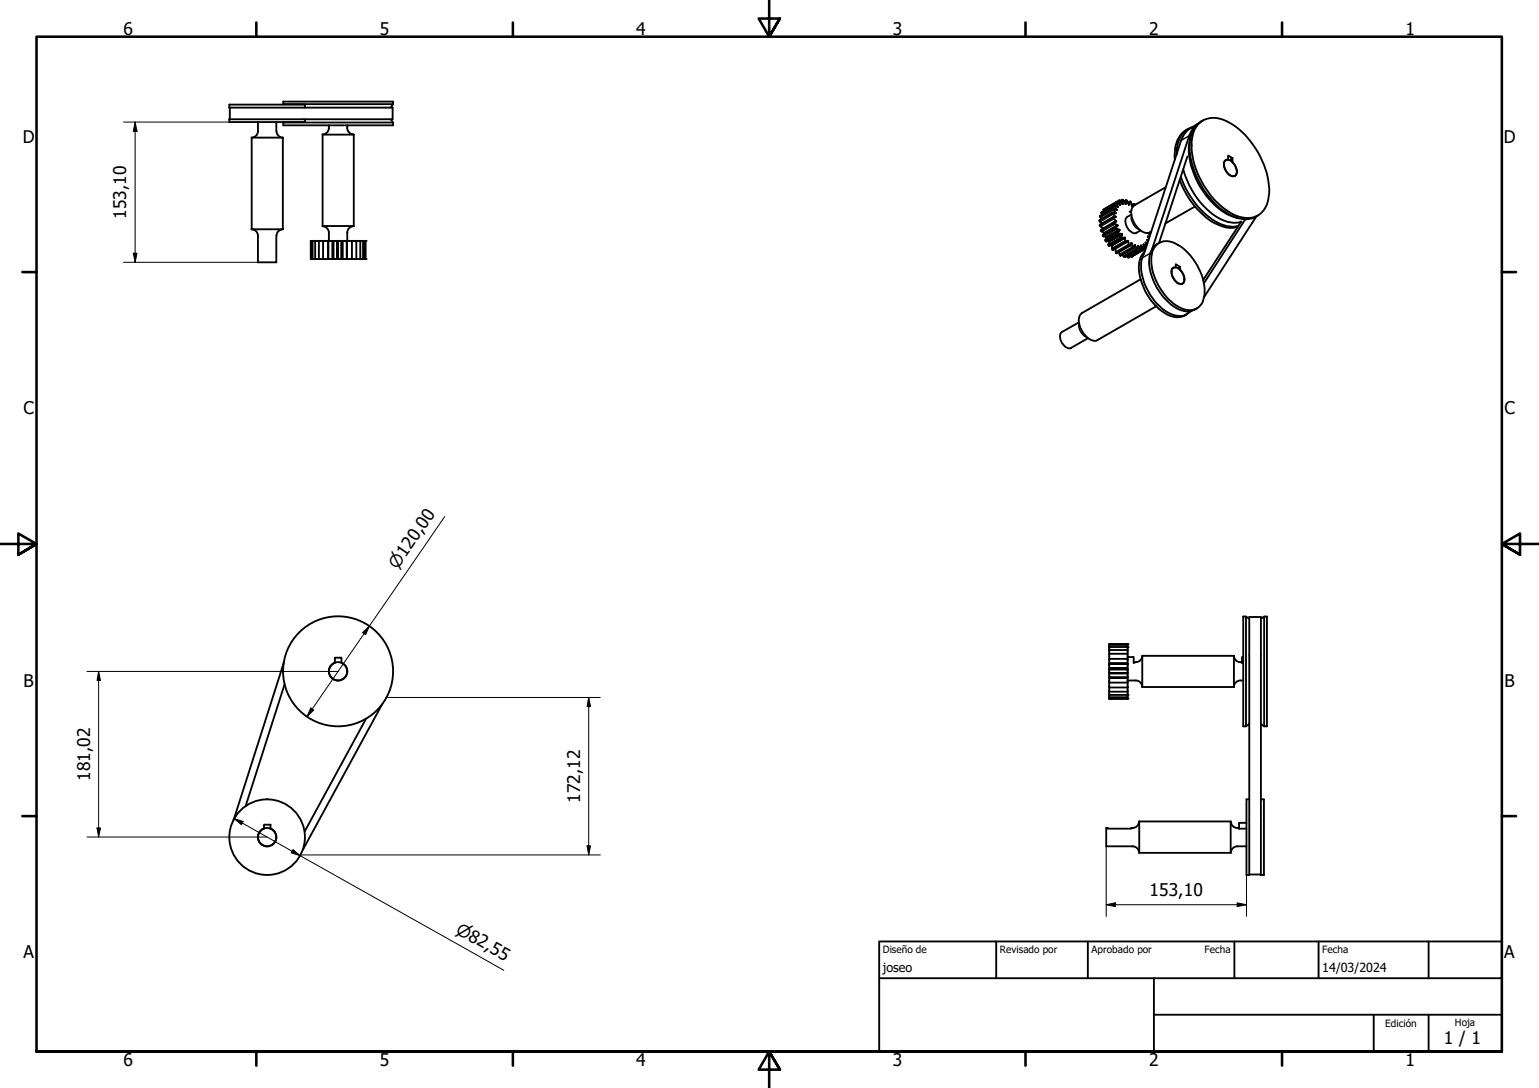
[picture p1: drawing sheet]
<svg xmlns="http://www.w3.org/2000/svg" width="420mm" height="297mm" viewBox="0 0 420 297" stroke-linecap="round" stroke-linejoin="round" font-family="sans-serif">
<!-- layer: Visible (ISO) -->
<g fill="none" stroke="#000" stroke-width=".51">
<path d="M62.6 29.4h44.6v3.2h-44.6M62.6 29.4v3.2M62.6 32.6v.7h20.6v-.7M62.6 29.4v-.8h20.6v.8M68.7 37.6h8.5v25h-8.5zM70.4 33.3v2.5a1.75 1.75 0 0 1-1.7 1.8M75.4 33.3v2.5M75.5 35.8a1.75 1.75 0 0 0 1.7 1.8M77.3 33.5h30v.7h-30zM77.3 27.7h30v.7h-30zM77.3 28.4l.1 .2M77.4 33.3l-.1 .2"/>
<path d="M88.1 36.8h8.5M88.1 36.8v24.9h8.5v-24.9M89.8 34.2a1.93 1.93 0 0 1-1.8 2.5M94.8 34.2a1.93 1.93 0 0 0 1.8 2.5M106.7 32.6l.6 .9M107.3 28.4l-.6 1M324.4 35.2a6.9 6.9 0 0 0-3.7 6.4v2M325.1 37a18 18 0 0 0 3 14.7 16.9 16.9 0 0 0 10 7.9M325.4 34.7a6.5 6.5 0 0 0-4.2 6.6v.9M326.8 34l-1 1-1.1 2.1-10.2 31M326.9 33.9a7.2 7.2 0 0 0-4.4 4.4l-10.2 31a10.3 10.3 0 0 0 .4 8.8 13.8 13.8 0 0 0 8 8l.7 .1a3.5 3.5 0 0 0 3.3-.9M327 34.1a6.3 6.3 0 0 1 7.8-1 23.1 23.1 0 0 1 11.7 19.4 6.8 6.8 0 0 1-4.4 6.9 9.7 9.7 0 0 1-8.2-2.6 23.3 23.3 0 0 1-8.6-18l.3-1.9a6 6 0 0 1 1.4-2.8z"/>
<path d="M328.4 32.9a6.9 6.9 0 0 0-3.6 6.4 23.3 23.3 0 0 0 11.2 19.5 7.1 7.1 0 0 0 7.4 .1M303.7 58l-3.5 2.1v.3l.7 .6M303.8 59.3l-3.5 2a.67 .67 0 0 0 .6 .9l.3 .1M303.9 56.9l-3.5 2v.4l.4 .4M304.3 55.9l-3.6 2.1v.3l.2 .3M304.5 58.2h.1M304.5 59.2l-.7 .1a.67 .67 0 0 0 .7 .8l.2 .3M304.5 59.2h.1M304.5 59.2v.1M304.5 59.2l-.2 .2M304.6 59.2l-.2 .2M304.7 57.3h.2"/>
<path d="M304.9 57.3h.1M304.9 55.1l-.2 .3 .5 1.1M304.9 55.1l-3.5 2-.2 .3 .1 .2M304.9 55.1l.9 .9M305.2 56.5l-1-.6 .6 1.4-1-.4 .8 1.3-.9-.2v.3l.8 .9M305.2 56.5h.1M305.2 56.5v.1M305.5 54.7l-3.5 2.1M305.8 56h.1M305.8 54.9l-.3-.1 .3 1.2M305.8 54.9l.7 .8M305.8 56v.1"/>
<path d="M306.4 54.5l-.6 .4M306.5 55.7v-1.2l.8 1.2M306.5 55.7h.1M307.3 55.7h.1M307.3 55.7v-1h.2l.7 1.2M307.4 54.7l-.6 .3M308.2 55.9h.1M308.2 55.9l.2-.9h.2l.5 1.4 .4-.7 .4 .2M308.5 55l-.6 .4M308.9 58.6l-1.2 .6a2.2 2.2 0 0 0 0 2.9 2.25 2.25 0 0 0 2.6 1.4l1-.6M308.9 57.6l-.5 .2M309.5 55.7l-.6 .3"/>
<path d="M318.3 51.1l-8.6 5a3.5 3.5 0 0 0-.1 4.6 4.4 4.4 0 0 0 4 2.9l.3-.2M322.1 49.2a22.5 22.5 0 0 0 9.7 11.8 7.4 7.4 0 0 0 6.1 .9M322.4 48.2a21.8 21.8 0 0 0 11 13.1l1.7 .5 1.5 .1 1.4-.2M323 46.2a22 22 0 0 0 10.4 13.7l1.7 .7 1.6 .2 2.1-.2M324.2 42.7l-7.8 23.6a5.2 5.2 0 0 0-2.7 5.3 16 16 0 0 0 8.1 12.8 4.8 4.8 0 0 0 5-.2M326.3 56.4l-8.2 4.6M334.6 43.7a2.68 2.68 0 0 1 2.9 2.3 1.27 1.27 0 0 1 .1 1.5 1.27 1.27 0 0 1-1.4 .6 3.5 3.5 0 0 1-1.9-4zM336.5 43.2v1.1a2.69 2.69 0 0 1 .7 3.7 2.08 2.08 0 0 1-2.6-1.5 2.09 2.09 0 0 1 .1-2.8l.6-.1v-1.1l1.2 .7-.4 .2v.6M340 59.9l-11.3 17.4M343 59l-14.3 22.1M68.7 62.6a1.75 1.75 0 0 1 1.7 1.7v7.3h5v-7.2M77.2 62.6a1.75 1.75 0 0 0-1.7 1.7"/>
<path d="M84.8 65.8l.1 4.9zM84.9 65.8h4.7M84.9 70.7h4.7M85.3 65.8v4.9M86 65.8v4.9M87.1 65.8v4.9M88 61.8a1.75 1.75 0 0 1 1.8 1.7M88.2 65.8v4.9M89.6 65.8h1.5M89.6 70.7h1.5M89.6 65.8v4.9M89.8 63.5v2.3"/>
<path d="M90.8 65.8v4.9M90.9 65.8v4.9M91.1 65.8h2.1M91.1 70.7h2.1M91.1 65.8v4.9M92.1 65.8v4.9M93.2 65.8h1.5M93.2 70.7h1.5M93.2 65.8v4.9M93.4 65.8v4.9M93.5 65.8v4.9v-4.9M94.7 65.8h4.9"/>
<path d="M94.7 70.7h4.9M94.7 65.8v4.9M94.7 65.8v4.9v-4.9M94.8 63.5v2.3M96.1 65.8v4.9M96.6 61.8a1.75 1.75 0 0 0-1.8 1.7M97.3 65.8v4.9M98.4 65.8v4.9M99.1 65.8v4.9M99.6 65.8h.2v4.9h-.2M99.6 65.8v4.9M301.6 63.6l-.2 .3"/>
<path d="M302.1 64.8h.1M302.1 64.8l3.5-2-3.5 2M302.8 65.9v.1M304.1 60.6l-3.6 2.2a1.14 1.14 0 0 0 1.1 .8M304.2 60.6v.5l.9 .4M304.2 60.6l.5-.2-.3 .2M304.6 62l-3.5 2.1a.48 .48 0 0 0 .2 .5 .48 .48 0 0 0 .5 0l.3 .2M304.7 60.4h.1M304.7 60.4l-.5 .2M305.1 61.5v.1M305.1 61.5l-3.5 2.1M305.1 61.6l-.5 .5a.53 .53 0 0 0 .8 .5l.2 .1"/>
<path d="M305.1 61.5l-3.5 2.1 3.5-2M305.6 62.7l-.4 .7 .2 .5h.2M305.6 63.9l-3.6 2.1a.49 .49 0 0 1-.2-.5 .49 .49 0 0 1 .3-.4v-.3M305.6 63.9h.7M305.6 62.7l-3.5 2.1M306.3 63.9h.1M306.3 63.9l-3.6 2h-.6M306.3 63.9l-.2 .7a.37 .37 0 0 0 .3 .5 .37 .37 0 0 0 .4-.2h.3M306.3 63.9l-3.5 2.1 3.5-2.1M306.5 65.1l-3.6 2.1-.3-.3 .2-.9M307.1 64.9l.1 1.3h.2l.5-.4M307.1 64.9h.1"/>
<path d="M307.1 64.9l-3.5 2.1 3.5-2.1M307.1 64.9l-3.6 2M307.4 66.2l-3.5 2a.59 .59 0 0 1-.3-.9v-.3l-.3-.1M307.9 65.8h.1M307.9 65.8l-.3 .2M308 65.8l.1 1.1 .2 .1h.2l.4-.6M308 65.8l-.5 .2 .5-.2M308.5 67.1l-3.6 2-.3-.2-.1-1M308.9 66.5l.2 .3a.75 .75 0 0 0 .5 .9l.2-.8M308.9 66.4v.1M308.9 66.5l-.2 .1M308.9 66.4l-.2 .1"/>
<path d="M309.6 67.7l-3.6 2.1-.2-.1-.3-.9M309.8 66.9h.1M309.8 66.9l.7 1.2M309.8 66.9v.1M310.6 68.1l-3.5 2.1-.3-.2-.2-.5M310.6 67.1l-.1 1M310.6 67.1l.9 1.1M310.6 67.1v.1M311.4 76.2l-16 9.3a3.5 3.5 0 0 0-.1 4.6 4.9 4.9 0 0 0 3.7 3l16.7-9.5M311.5 67v1.2M311.5 67h.1M311.5 67v.1"/>
<path d="M311.5 68.2h.1M311.6 68.2l-3.6 2.1-.3-.5M312.2 66.8h.1M312.2 66.8l.3 1.3-.3-.1-.7-1M312.2 66.8l.7 .6M312.5 68l-3.6 2.1-.3-.2M312.5 68.7a7 7 0 0 0-1.2 7 15.1 15.1 0 0 0 8.4 10.6l2 .3 1.1-.2 1.2-.6M312.7 66.3l.4 .7M312.8 66.2l-.1 .1M312.8 66.2l.4 .3M312.8 67.8l-.3 .1M313.4 64.6l.3 .5"/>
<path d="M313.4 64.6h.1M313.4 64.6h.4M313.4 63.6l.5 .6M313.5 65.6l-.3-.1 .2 .5M313.9 63.4l.3-.1-.1 .2zM314.2 63.5l-.6 .3M315.5 67.1a4.5 4.5 0 0 1 6.1-.2 15.8 15.8 0 0 1 7.3 13.3 4.2 4.2 0 0 1-4.5 4.4 11.7 11.7 0 0 1-8-6.4 12.3 12.3 0 0 1-1.6-10.1zM320.1 73.3a1.76 1.76 0 0 1 2.5 .9 2.49 2.49 0 0 1 .2 3.3 2.68 2.68 0 0 1-2.8-2.4l-.2-1.3zM322.2 72.9l-1.2-.8v.9a1.27 1.27 0 0 0-1.1 .7 1.27 1.27 0 0 0 .1 1.3 3 3 0 0 0 2.6 2.5 1.7 1.7 0 0 0 .4-2.6l-.8-1.2v-.8l-.4 .2v.3M338.9 60.4l-10.4 16M294.6 88l-4.7 2.7a2.75 2.75 0 0 0 .6 3.6l1 .7 .7 .1 4.9-2.8M325.3 84.9l-1.4 .8"/>
<path d="M302.8 176.1v-.3h5v.3M302.8 176.1v5.2M302.8 176.6h5M302.8 177.5h5M302.8 179.9h5M302.8 176.1h5M302.8 178.5h5M307.8 179.4h1.7v1.6l.6-.2M307.8 176.6v4.7M307.8 176.1v.5M311.8 179.1v8.5M311.8 179.1h25.1"/>
<path d="M311.8 179a1.75 1.75 0 0 1-1.7 1.8M336.9 179a1.75 1.75 0 0 0 1.7 1.8M336.9 179.1v8.5M339.4 179.4h-.3v1.6M339.4 168.3h.8v30h-.8zM340.2 168.3l.9 .7M345.1 168.3h.8v30h-.8zM345.1 168.3l-.9 .7M77.5 180.8l-13.7 43.2M77.7 186.7l-10.6 33.4M91.4 180.9a2.51 2.51 0 0 0-1.1 3.9 2.51 2.51 0 0 0 4 0 2.51 2.51 0 0 0-1.1-3.9M91.4 181v-1.4h1.8v1.4"/>
<path d="M99.9 196.2l-16.7 30.8M104.3 192.3l-21.6 39.7M302.8 190.4v.4h5v-.4M302.8 184.9v5.5M302.8 182.8v2.1M302.8 181.3v1.5M302.8 182.8h5M302.8 181.3h5M302.8 184.9h5M302.8 186.4h5M302.8 187.7h5M302.8 188.8h5"/>
<path d="M302.8 189.7h5M302.8 190.4h5M302.8 190.7h5M302.8 185h5M302.8 182.5h5M302.8 181.2h5M307.8 185.8v4.6M307.8 181.3v1.5M307.8 182.8v2.1M307.8 184.9v.9M307.8 185.1h-5h5M307.8 183.8h-5h5"/>
<path d="M307.8 182.4h-5h5M307.8 181.2h-5h5M307.8 185.8h2.3a1.75 1.75 0 0 1 1.7 1.7M311.8 187.6h25.1M338.6 185.8a1.75 1.75 0 0 0-1.7 1.7M338.6 180.8l.8 .2M338.6 185.8h.8M341.1 197.7l-.9 .6M344.2 197.7l.9 .6M341.1 218.2h-.8v20.7h.8M344.2 218.2h.9v20.7h-.9M72.1 226.2a2.51 2.51 0 0 0-1.2 3.9 2.51 2.51 0 0 0 4 0 2.51 2.51 0 0 0-1.1-3.9"/>
<path d="M72.1 226.2v-1h1.8v1M309.2 231.1a1.75 1.75 0 0 1 1.8 1.7M309.2 226h-.3v.2h-6.5v-.2h-.4v5.1h7.2M311 224.3a1.75 1.75 0 0 1-1.8 1.7M311 224.3h25v8.5h-25zM336 224.3a1.79 1.79 0 0 0 2.1 1.7v.2h2.2M340.3 224.6h-2v1.6M340.3 231.1h-2.5a1.75 1.75 0 0 0-1.8 1.7M341.1 238.9v-70.4h3.1v70.4M341.1 238.9h3.1"/>
<circle cx="92.3" cy="183.3" r="2.51"/>
<circle cx="92.3" cy="183.3" r="15"/>
<circle cx="72.9" cy="228.6" r="10.3"/>
<circle cx="72.9" cy="228.6" r="2.51"/>
</g>
<g fill="#000">
<circle cx="300.7" cy="58" r=".25"/>
<circle cx="302" cy="56.8" r=".25"/>
<circle cx="304.8" cy="57.3" r=".25"/>
<circle cx="305.6" cy="54.7" r=".25"/>
<circle cx="309.1" cy="56.4" r=".25"/>
<circle cx="85.3" cy="65.8" r=".25"/>
<circle cx="85.3" cy="70.7" r=".25"/>
<circle cx="99.1" cy="65.8" r=".25"/>
<circle cx="99.1" cy="70.7" r=".25"/>
<circle cx="99.8" cy="65.8" r=".25"/>
<circle cx="99.8" cy="70.7" r=".25"/>
<circle cx="301.6" cy="63.6" r=".25"/>
<circle cx="307" cy="70.2" r=".25"/>
<circle cx="308" cy="70.3" r=".25"/>
<circle cx="308.3" cy="67" r=".25"/>
<circle cx="308.9" cy="66.4" r=".25"/>
<circle cx="308.9" cy="70.1" r=".25"/>
<circle cx="313.2" cy="65.5" r=".25"/>
<circle cx="302.8" cy="176.7" r=".25"/>
<circle cx="302.8" cy="175.8" r=".25"/>
<circle cx="307.8" cy="176.7" r=".25"/>
<circle cx="307.8" cy="175.8" r=".25"/>
<circle cx="302.8" cy="189.7" r=".25"/>
<circle cx="302.8" cy="190.7" r=".25"/>
<circle cx="307.8" cy="190.7" r=".25"/>
<circle cx="307.8" cy="189.7" r=".25"/>
</g>
<!-- layer: Visible fina (ISO) -->
<g fill="none" stroke="#000" stroke-width=".38">
<path d="M324.9 37.5l-.2-.4-2.2 1.2M303.7 58.2l-3.5 2M303.8 59.4l-3.6 2.1M303.8 59.5l-3.6 2.1M303.8 58.5l-3.4 2.1M303.8 57l-3.5 2M303.8 56.9l-3.5 2.1M304 57.3l-3.6 2.1M304 59.8l-3.5 2M304.2 55.9l-3.5 2.1 3.5-2M304.3 56.3l-3.6 2M304.8 55.2l-3.6 2.1"/>
<path d="M304.8 55.5l-3.5 2.1M305.5 55l-.4 .3M306.4 54.8l-.5 .2M307.3 54.8l-.4 .3M308.4 55.2l-.5 .2M308.9 58.9a3.6 3.6 0 0 0 2.2 3.8M309.5 55.7l-.5 .4M304.1 60.9l-3.6 2M304.1 60.9l-3.6 2.1M304.4 61.2l-3.6 2M304.6 62.3l-3.5 2M304.6 62.3l-3.5 2.1"/>
<path d="M304.7 69.1l3.6-2.1-3.5 2.1M304.9 62.5l-3.5 2.1M305.3 63.4l-3.5 2.1M305.3 63.7l-3.5 2M305.4 63.7l-3.6 2.1M306.1 64.6l-3.5 2.1M306.2 64.9l-3.6 2.1M306.3 65l-3.6 2M307.1 65.8l-3.6 2M307.2 66.1l-3.5 2M307.2 66.2l-3.5 2M308.1 66.7l-3.5 2.1"/>
<path d="M309.2 67.4l-3.6 2.1M309.4 67.7l-3.6 2.1M309.4 67.7l-3.5 2.1M310.3 67.9l-3.6 2M310.5 68.1l-3.5 2.1 3.5-2.1M311.3 68l-3.6 2M311.5 68.2l-3.5 2.1M312.2 67.9l-.6 .3M312.4 68.1l-3.5 2M312.5 68.1l-3.6 2M312.9 67.5l-.4 .2M313.6 65h.1"/>
<path d="M314 69.1l-2 1.2M314.1 63.5l-.5 .3M294.6 88.3a3.6 3.6 0 0 0 2.2 3.8"/>
</g>
<!-- layer: Borde (ISO) -->
<g fill="none" stroke="#000" stroke-width=".7">
<path d="M70 6.1v3.9M140 6.1v3.9M210 0v10l-2.9-4.9h5.8l-2.9 4.9 2.9-4.9M280 6.1v3.9M350 6.1v3.9M6.1 74.3h3.9M410 74.3h3.9M0 148.5h10l-5-2.8v5.7l5-2.9-5 2.9M420 148.5h-10l5-2.8v5.7l-5-2.9 5 2.9M6.1 222.8h3.9M410 222.8h3.9M10 287.1v-277.1h400v277.1h-400h400"/>
<path d="M70 287.1v3.8M140 287.1v3.8M212.9 292l-2.9-4.9 2.9 4.9h-5.8l2.9-4.9v9.9M280 287.1v3.8M350 287.1v3.8"/>
</g>
<path d="M240 257h170v30.1h-170zM272 257v10.1M297 257v10.1M337 257v10.1M360 257v10.1M390 257v10.1M240 267.1h170M315 277h95M315 267.1v20M375 277v10.1M390 277v10.1" fill="none" stroke="#000" stroke-width=".51"/>
<!-- layer: Cota (ISO) -->
<g fill="none" stroke="#000" stroke-width=".27">
<path d="M33.7 33.3h28.9M36.9 33.3l.5 2.6h-1zM36.9 33.3v38.3M33.7 71.6h36.7M36.4 69.1h1l-.5 2.5zM121.4 141l-37.6 54.6M99 172.7l1.8-1.8-1 2.4zM23.7 183.3h68.6M26.9 183.3l.5 2.5h-.9zM26.9 183.3v45.2M84.8 193.3l.9 .6-1.9 1.7zM105.3 190.4h58.6"/>
<path d="M160.7 190.4l.5 2.5h-.9zM160.7 190.4v43M23.7 228.5h49.3M26.5 226h.9l-.5 2.5zM63.9 223.5l2.5 .8-.5 .9zM63.9 223.5l73.6 41.4M80 232l1.9 1.6-2.4-.8zM81.9 233.4h82M160.3 230.9h.9l-.5 2.5zM302 231.1v19.1M340.3 238.9v11.3M302 247l2.5-.5v1z"/>
<path d="M302 247h38.3M337.8 246.5l2.5 .5-2.5 .5z"/>
</g>
<path d="M36.9 33.3l.5 2.6h-1zM36.4 69.1h1l-.5 2.5zM99 172.7l1.8-1.8-1 2.4zM26.9 183.3l.5 2.5h-.9zM84.8 193.3l.9 .6-1.9 1.7zM160.7 190.4l.5 2.5h-.9zM26.5 226h.9l-.5 2.5zM63.9 223.5l2.5 .8-.5 .9zM80 232l1.9 1.6-2.4-.8zM160.3 230.9h.9l-.5 2.5zM302 247l2.5-.5v1zM337.8 246.5l2.5 .5-2.5 .5z" fill="#000"/>
<g font-size="4.8">
<text x="33.7" y="9.6">6</text>
<text x="103.7" y="9.6">5</text>
<text x="173.7" y="9.6">4</text>
<text x="243.7" y="9.6">3</text>
<text x="313.7" y="9.6">2</text>
<text x="383.7" y="9.6">1</text>
<text x="6.2" y="38.9">D</text>
<text x="410.5" y="38.9">D</text>
<text x="34.5" y="59.8" transform="rotate(-90 34.5 59.8)">153,10</text>
<text x="6.4" y="113.1">C</text>
<text x="410.7" y="113.1">C</text>
<text x="6.4" y="187.4">B</text>
<text x="410.7" y="187.4">B</text>
<text x="24.6" y="213.2" transform="rotate(-90 24.6 213.2)">181,02</text>
<text x="158.4" y="219.2" transform="rotate(-90 158.4 219.2)">172,12</text>
<text x="313.8" y="244.6">153,10</text>
<text x="6.4" y="261.7">A</text>
<text x="410.7" y="261.7">A</text>
<text x="394.2" y="285">1 / 1</text>
<text x="33.7" y="290.9">6</text>
<text x="103.7" y="290.9">5</text>
<text x="173.7" y="290.9">4</text>
<text x="243.7" y="290.9">3</text>
<text x="313.7" y="290.9">2</text>
<text x="383.7" y="290.9">1</text>
</g>
<g font-size="4.6">
<text x="108.5" y="155.6" transform="rotate(-55 108.5 155.6)">⌀120,00</text>
<text x="124.2" y="254.6" transform="rotate(29 124.2 254.6)">⌀82,55</text>
</g>
<g font-size="3.4">
<text x="241" y="265.4">joseo</text>
<text x="361" y="265.5">14/03/2024</text>
</g>
<g font-size="2.7">
<text x="241" y="260.2">Diseño de</text>
<text x="273" y="260.1">Revisado por</text>
<text x="298" y="260.1">Aprobado por</text>
<text x="328.9" y="260.1">Fecha</text>
<text x="361" y="260.1">Fecha</text>
<text x="378.2" y="280.3">Edición</text>
<text x="397.2" y="280">Hoja</text>
</g>
</svg>
